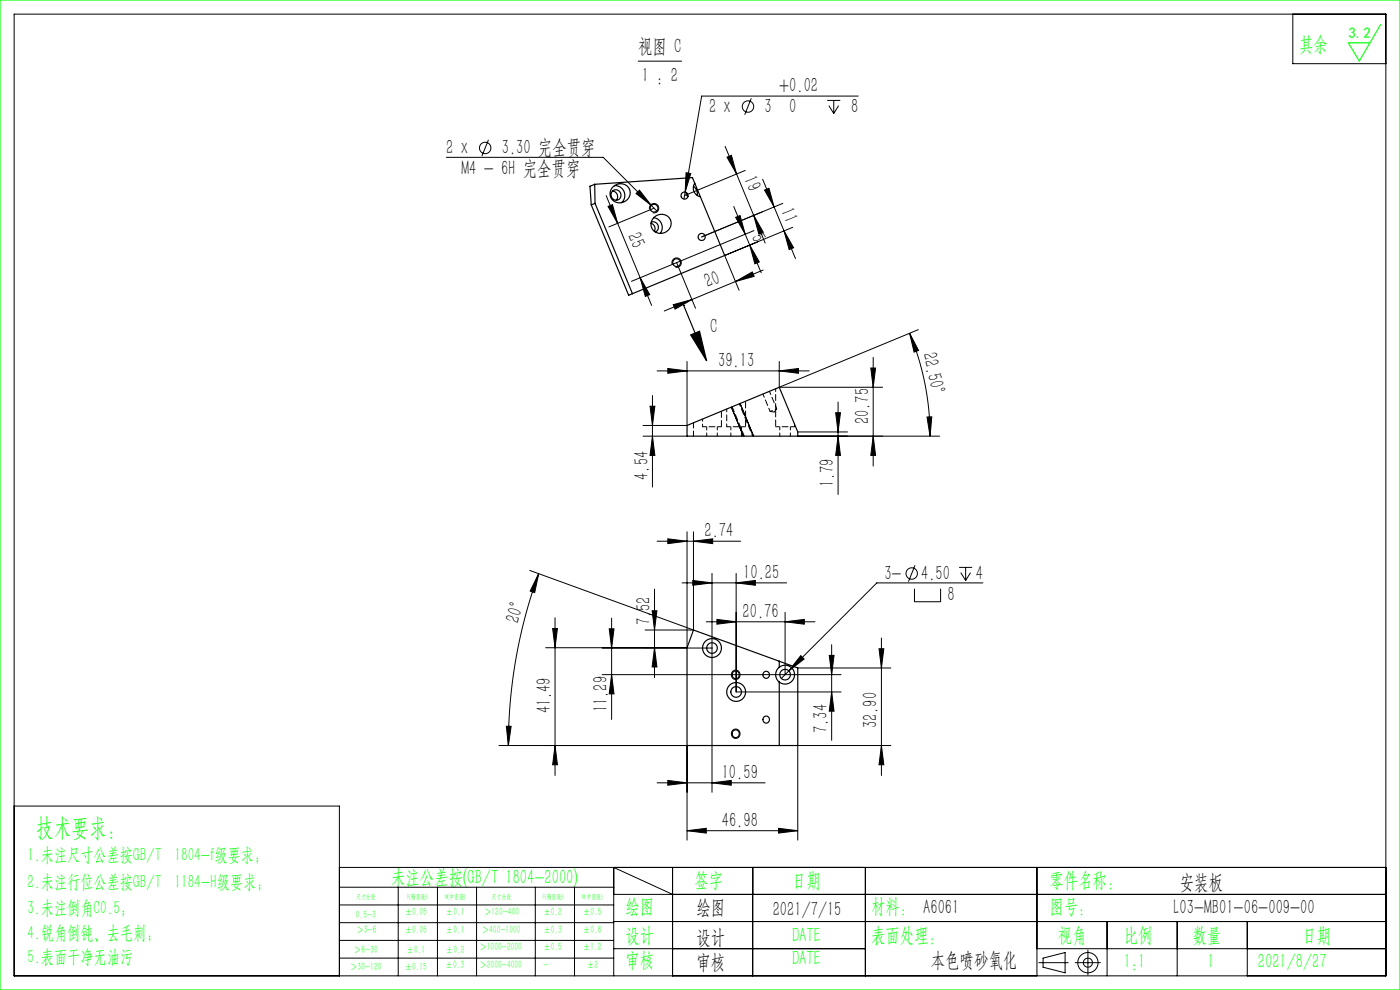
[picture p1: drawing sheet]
<svg xmlns="http://www.w3.org/2000/svg" width="297mm" height="210mm" viewBox="0 0 297 210" stroke-linecap="round" stroke-linejoin="round" font-family="sans-serif">
<g fill="none" stroke="#000" stroke-width=".21">
<path d="M3 3h291v204h-291zM135.4 13h9.2M274.3 3v10.5h19.7M94.7 33.4h33.3l11.3 11.3M103.6 29.7l-1.4 3.4M145.5 36.6l1 .2-1.1 3.9zM153.8 31l8.5 20.6M154.2 33.3l1-.4 1.1 4zM158.1 36.1l-12.9 5.4M159.4 20.9l-1.4 3.4M161.8 38l7 16.8M175.5 21.3h2.8"/>
<path d="M175.8 22.4l1.1 1.7M176.9 21.3v2.8M177.9 22.4l-1 1.7M182.1 20.4h-33.2l-3.8 21.8M128.6 41.5l7.2 17.4M129 43.8l.9-.4 1.1 4zM135.6 40.3l2.6 3.3-3.3-2.5zM135.8 58.9l2 3.6-.9 .4zM135.8 58.9l2.4 5.9M137.8 44.4a1 1 0 0 1 .9-1.2 1 1 0 0 1 1.1 1 1 1 0 0 1-1.3 .9M138.8 44.2l-9.6 3.9M142.6 56a1 1 0 0 1 .9-1.3 1 1 0 0 1 1 1.1 1 1 0 0 1-1.2 .9"/>
<path d="M143.5 55.7l4.1 9.7M153.7 54.2l3.1 7.4M155.7 43.8l3.4 8.2M156 59.7l3.6-2 .4 .9zM156.1 46.1l.9-.4 1.1 4zM159.1 52l2.4 5.9M159.1 52l2 3.6-1 .4zM159.9 45.7l2 3.6-.9 .4zM159.9 48.9l-25.9 10.8M160.9 51.2l-7.2 3M161.9 57.3l-21 8.7M162.2 40.3l.9-.4 1.1 4z"/>
<path d="M166.1 43.1l-17.2 7.2M166.3 49l2.1 3.6-1 .3zM168.2 48.2l-14.5 6M139.4 78.7h32.3M141.7 78.2l4 .5-4 .5zM142.8 64.6l4-1.1-3.6 2.1zM145.7 76.7v13.6h-9.3M165.3 78.7l4.1-.5v1zM165.3 76.7v5.4M184.7 78.1h1l-.5 4zM185.2 75.8v23.1M193 70.7l1.9 3.6-1 .4z"/>
<path d="M193 70.7a57 57 0 0 1 4.3 21.8M194.8 69.9l-29.5 12.2M136.4 92.5h9.3M137.9 86.2h1l-.5 4.1zM138.4 92.5l.5 4.1h-1zM138.4 83.9v19.4M155.2 86.4l2.5 6.1M157 85.6l2.9 6.9M165.3 82.1h21.9M169.2 92.5h30.1M169.2 91.6h10.6M177.3 87.5h1l-.5 4.1z"/>
<path d="M177.8 92.5l.5 4.1h-1zM177.8 85.3v19.6M185.2 92.5l.5 4.1h-1zM196.7 88.5l1-.1-.4 4.1zM139.4 114.8h17.7M141.7 114.3l4 .5-4 .5zM145.7 112.8v24.6h-30M147.1 114.8l4.1-.5v1zM147.1 112.8v20.8M194.1 119.9l-1.4 3.5M112.4 121l34.7 12.6M114.3 121.7l-.9 4-.9-.3z"/>
<path d="M114.3 121.7a106.6 106.6 0 0 0-6.5 36.4M117.2 133.3h1.1l-.6 4.1zM117.7 131v33.5M127.7 137.5h23.3M129.2 133.4h1.1l-.6 4.1zM129.7 131.1v21.5M136.9 133.6h10.2M138.3 129.6h1.1l-.5 4zM138.9 137.4l.5 4.1h-1.1zM138.9 125v18.7M144.7 123.6h22.2M147 123.1l4 .5-4 .5z"/>
<path d="M149.8 131.9h23.1M151 121.6v46.5M152.1 131.4l4.1 .5-4.1 .5zM156.2 123.6l4-.5v1zM156.2 121.6v25.2h22.2M166.6 131.9l4-.5v1zM166.6 129.9v13.2M169.9 139.1l.7 .7-3.3 2.5zM175.9 139h1l-.5 4.1zM176.4 136.8v20.2M186.5 137.6h1l-.5 4.1zM187 135.3v29.2"/>
<path d="M194 124.9v2.7h5.5v-2.7M203.5 120.4h2.7M203.8 121.5l1.1 1.6M204.9 120.4v2.7M205.9 121.5l-1 1.6M208.5 123.6h-22.5l-20.2 20.3M105.8 158.1h39.9v20.1M107.4 154.1h1l-.6 4zM117.7 158.1l.6 4.1h-1.1zM127.7 143.1h50.7M129.7 143.1l.6 4.1h-1.1zM169.2 141.7h19.8"/>
<path d="M176.4 146.8l.5 4.1h-1zM187 158.1l.5 4.1h-1zM189 158.1h-19.8v20.1M3 171h69v36M139.4 166.1h22.9M141.7 165.5l4 .6-4 .5zM145.7 176.2l4.1-.5v1zM145.7 176.2h23.5M151 166.1l4.1-.6v1.1zM165.2 175.7l4 .5-4 .5zM72 184h222M72 188.2h58.2"/>
<path d="M72 192h58.2M72 195.7h58.2M72 199.5h58.2M84.5 188.2v18.8M92.8 188.2v18.8M101.1 188.2v18.8M113.6 188.2v18.8M121.9 188.2v18.8M130.2 189.7h163.8M130.2 195.5h163.8M142.7 189.7l-12.5-5.7v23M142.7 184v23"/>
<path d="M159.7 184v23M183.6 184v23M220 184v23M234.9 195.5v11.5M249.7 195.5v11.5M264.6 195.5v11.5M72 203.2h58.2M130.2 201.2h53.4M220 201.2h74M220.4 204.2h6.2M221.3 203.2l4.7-1.1v4.3l-4.7-1.2zM228.1 204.2h5.3"/>
<path d="M230.8 201.5v5.3"/>
<circle cx="102.9" cy="31.4" r="1.21"/>
<circle cx="158.7" cy="22.6" r="1.21"/>
<circle cx="193.4" cy="121.7" r="1.21"/>
<circle cx="156.1" cy="143.2" r=".96"/>
<circle cx="156.1" cy="155.7" r=".96"/>
<circle cx="230.8" cy="204.2" r="2.15"/>
<circle cx="230.8" cy="204.2" r=".96"/>
</g>
<g fill="none" stroke="#000" stroke-width=".25">
<path d="M126.2 39.1v4M126.2 39.1l-1 .4 .2 4M130.1 39.6a2.08 2.08 0 0 1 3.5 .7 2.08 2.08 0 0 1-2.4 2.7 1.94 1.94 0 0 1-1.7-1.3 1.94 1.94 0 0 1 .6-2.1zM130.3 39.4a2.04 2.04 0 0 1 2.1 1.3 2.04 2.04 0 0 1-.6 2.3M147.1 39.5a2.14 2.14 0 0 1 .8 2M147.4 38.9a1.91 1.91 0 0 0 1.2 2.9M147.4 38.9l1.2 2.9M147.4 38.9l-.5-1.2-20.7 1.4M126.2 43.1l8 19.2M126.2 43.1l-.8 .4M129.9 40.5a1.16 1.16 0 0 1 1 .8 1.16 1.16 0 0 1-.2 1.2M138.1 47.4a1.18 1.18 0 0 1 .7 1.7"/>
<path d="M138.2 47.1a1.13 1.13 0 0 1 1.4 .7 1.13 1.13 0 0 1-.6 1.4M138.7 46.2a2.08 2.08 0 0 1 1.4 3.3M138.7 46.1a2.08 2.08 0 0 1 3.6 .7 2.08 2.08 0 0 1-2.4 2.7 1.94 1.94 0 0 1-1.7-1.3 1.94 1.94 0 0 1 .5-2.1zM145.6 40.8v.5l.3 .4M148.6 41.8l5.1 12.4-20.3 8.4-8-19.1M145 64.8l4.9 11.7M145 64.8h.1M146.5 71l1.9-.7 1.5 6.2zM145.7 90.3l19.6-8.2 3.9 9.5v.9h-23.5zM147.1 133.6l22.1 8.1v16.4h-23.5v-20.7zM165.3 141.5a2 2 0 0 0 0 3.2M165.3 141.5a2 2 0 0 1 2.7 .3 2 2 0 0 1 0 2.7 2 2 0 0 1-2.7 .2"/>
<path d="M165.3 140.3v1.2M165.3 144.7v13.4"/>
<circle cx="130.7" cy="41.3" r="1.08"/>
<circle cx="138.8" cy="44.2" r=".82"/>
<circle cx="143.5" cy="55.7" r=".82"/>
<circle cx="145.2" cy="41.5" r=".75"/>
<circle cx="148.9" cy="50.3" r=".75"/>
<circle cx="151" cy="137.5" r="2"/>
<circle cx="151" cy="137.5" r="1.13"/>
<circle cx="156.1" cy="143.1" r=".79"/>
<circle cx="156.1" cy="155.6" r=".79"/>
<circle cx="156.2" cy="146.8" r="2"/>
<circle cx="156.2" cy="146.8" r="1.13"/>
<circle cx="162.6" cy="143.1" r=".72"/>
<circle cx="162.6" cy="152.6" r=".72"/>
<circle cx="166.6" cy="143.1" r="1.13"/>
</g>
<path d="M0 0h297v210h-297zM292.9 5.2l-4.5 7.7-2.4-3.8h4.6" fill="none" stroke="#0f0" stroke-width=".25"/>
<g fill="#000">
<path d="M146.5 71l1.9-.7 1.5 6.2z"/>
<path d="M154.2 33.3l1-.4 1.1 4zM159.9 45.7l2 3.6-.9 .4z"/>
<path d="M156 59.7l3.6-2 .4 .9zM142.8 64.6l4-1.1-3.6 2.1z"/>
<path d="M156.1 46.1l.9-.4 1.1 4zM159.1 52l2 3.6-1 .4zM162.2 40.3l.9-.4 1.1 4zM166.3 49l2.1 3.6-1 .3zM129 43.8l.9-.4 1.1 4zM135.8 58.9l2 3.6-.9 .4z"/>
<path d="M141.7 78.2l4 .5-4 .5zM165.3 78.7l4.1-.5v1z"/>
<path d="M138.4 92.5l.5 4.1h-1zM137.9 86.2h1l-.5 4.1zM177.8 92.5l.5 4.1h-1zM177.3 87.5h1l-.5 4.1zM185.2 92.5l.5 4.1h-1zM184.7 78.1h1l-.5 4zM138.9 137.4l.5 4.1h-1.1zM138.3 129.6h1.1l-.5 4z"/>
<path d="M196.7 88.5l1-.1-.4 4.1zM193 70.7l1.9 3.6-1 .4z"/>
<path d="M114.3 121.7l-.9 4-.9-.3zM107.4 154.1h1l-.6 4z"/>
<path d="M186.5 137.6h1l-.5 4.1zM187 158.1l.5 4.1h-1zM117.2 133.3h1.1l-.6 4.1zM117.7 158.1l.6 4.1h-1.1zM175.9 139h1l-.5 4.1zM176.4 146.8l.5 4.1h-1zM129.2 133.4h1.1l-.6 4.1zM129.7 143.1l.6 4.1h-1.1z"/>
<path d="M145.7 176.2l4.1-.5v1zM165.2 175.7l4 .5-4 .5zM141.7 114.3l4 .5-4 .5zM147.1 114.8l4.1-.5v1zM141.7 165.5l4 .6-4 .5zM151 166.1l4.1-.6v1.1zM147 123.1l4 .5-4 .5zM156.2 123.6l4-.5v1zM152.1 131.4l4.1 .5-4.1 .5zM166.6 131.9l4-.5v1zM169.9 139.1l-2.6 3.2 3.3-2.5zM135.6 40.3l-.7 .8 3.3 2.5zM145.5 36.6l-.1 4.1 1.1-3.9z"/>
</g>
<path d="M149 88.9v1.6M163.4 87.3l1.4-.6" fill="none" stroke="#000" stroke-width=".21" stroke-dasharray="1.3 .6" stroke-dashoffset=".8"/>
<path d="M149 90.5h4M154.2 90.5h4M161.9 83.6l1.5 3.7M164.6 90.5h4M164.8 86.7l-1.6-3.7" fill="none" stroke="#000" stroke-width=".21" stroke-dasharray="1.3 .6" stroke-dashoffset=".5"/>
<path d="M149.9 90.5v2M152.2 92.5v-2M155 90.5v2M157.3 92.5v-2M164.6 86.8v-.6v.6M165.4 90.5v2M167.7 92.5v-2" fill="none" stroke="#000" stroke-width=".21" stroke-dasharray="1.3 .6" stroke-dashoffset=".6"/>
<path d="M164.6 86.8v.2v-.2M168.6 90.5v-.5" fill="none" stroke="#000" stroke-width=".21" stroke-dasharray="1.3 .6"/>
<path d="M147.1 92.5v-2.8" fill="none" stroke="#000" stroke-width=".21" stroke-dasharray="1.3 .6" stroke-dashoffset=".2"/>
<path d="M155.3 86.3l2.6 6.2" fill="none" stroke="#000" stroke-width=".21" stroke-dasharray="1.3 .6" stroke-dashoffset=".1"/>
<path d="M154.2 86.8v3.7M159.7 92.5l-2.9-6.8M164.6 82.5v3.7" fill="none" stroke="#000" stroke-width=".21" stroke-dasharray="1.3 .6" stroke-dashoffset=".7"/>
<path d="M163.4 87.3l.8 .1M164.2 87.4l.6-.7" fill="none" stroke="#000" stroke-width=".21" stroke-dasharray="1.3 .6" stroke-dashoffset=".4"/>
<path d="M158.2 90.5v-5.4M164.6 87v3.5" fill="none" stroke="#000" stroke-width=".21" stroke-dasharray="1.3 .6" stroke-dashoffset="-.2"/>
<path d="M153 90.5v-3.3" fill="none" stroke="#000" stroke-width=".21" stroke-dasharray="1.3 .6" stroke-dashoffset="-.1"/>
<text font-size="5.4" fill="#0f0" x="7.7" y="177.2">技术要求：</text>
<g font-size="4.4">
<text x="135.4" y="11.2">视图 C</text>
<text x="136.2" y="17.5">1 : 2</text>
<text x="150.4" y="23.9">2 x</text>
<text x="162.2" y="23.9">3</text>
<text x="165.3" y="19.5">+0.02</text>
<text x="167.4" y="23.9">0</text>
<text x="180.5" y="23.9">8</text>
<text x="94.7" y="32.7">2 x</text>
<text x="106.5" y="32.7">3.30 完全贯穿</text>
<text x="97.9" y="37">M4 - 6H 完全贯穿</text>
<text x="157.7" y="38.1" transform="rotate(68 157.7 38.1)">19</text>
<text x="165.5" y="44.8" transform="rotate(68 165.5 44.8)">11</text>
<text x="133.1" y="50.1" transform="rotate(68 133.1 50.1)">25</text>
<text x="159.3" y="50.3" transform="rotate(68 159.3 50.3)">5</text>
<text x="150.2" y="61.2" transform="rotate(-22 150.2 61.2)">20</text>
<text x="150.7" y="70.6">C</text>
<text x="152.3" y="77.8">39.13</text>
<text x="195.7" y="75" transform="rotate(78 195.7 75)">22.50°</text>
<text x="184.4" y="90" transform="rotate(-90 184.4 90)">20.75</text>
<text x="137.5" y="101.8" transform="rotate(-90 137.5 101.8)">4.54</text>
<text x="176.9" y="103.4" transform="rotate(-90 176.9 103.4)">1.79</text>
<text x="149.5" y="113.9">2.74</text>
<text x="157.7" y="122.8">10.25</text>
<text x="187.6" y="123">3-</text>
<text x="195.4" y="123">4.50</text>
<text x="207" y="123">4</text>
<text x="157.5" y="131">20.76</text>
<text x="201" y="127.5">8</text>
<text x="110.1" y="132.3" transform="rotate(-74 110.1 132.3)">20°</text>
<text x="138" y="132.6" transform="rotate(-90 138 132.6)">7.52</text>
<text x="116.9" y="151.3" transform="rotate(-90 116.9 151.3)">41.49</text>
<text x="128.9" y="151.1" transform="rotate(-90 128.9 151.1)">11.29</text>
<text x="175.6" y="155.5" transform="rotate(-90 175.6 155.5)">7.34</text>
<text x="186.1" y="154.5" transform="rotate(-90 186.1 154.5)">32.90</text>
<text x="153.1" y="165.2">10.59</text>
<text x="153.1" y="175.3">46.98</text>
<text x="250.3" y="188.6">安装板</text>
<text x="147.8" y="194">绘图</text>
<text x="163.9" y="194.3">2021/7/15</text>
<text x="249" y="194">L03-MB01-06-009-00</text>
<text x="147.8" y="200.2">设计</text>
<text x="147.8" y="205.5">审核</text>
<text x="197.5" y="205">本色喷砂氧化</text>
</g>
<g font-size="4.4" fill="#0f0">
<text x="275.6" y="10.8">其余</text>
<text x="83" y="187.5">未注公差按(GB/T 1804-2000)</text>
<text x="147.3" y="188">签字</text>
<text x="168" y="188">日期</text>
<text x="222.6" y="188">零件名称：</text>
<text x="132.7" y="193.6">绘图</text>
<text x="184.8" y="193.6">材料： A6061</text>
<text x="222.6" y="193.6">图号：</text>
<text x="132.7" y="199.8">设计</text>
<text x="168" y="199.8">DATE</text>
<text x="184.8" y="199.8">表面处理：</text>
<text x="224.4" y="199.8">视角</text>
<text x="238.4" y="199.8">比例</text>
<text x="253" y="199.8">数量</text>
<text x="276.3" y="199.8">日期</text>
<text x="132.7" y="205.1">审核</text>
<text x="168" y="204.6">DATE</text>
<text x="238.4" y="205.3">1:1</text>
<text x="256.2" y="205.3">1</text>
<text x="266.9" y="205.3">2021/8/27</text>
</g>
<g font-size="4" fill="#0f0">
<text x="5.9" y="182.6">1.未注尺寸公差按GB/T 1804-f级要求；</text>
<text x="5.9" y="188.4">2.未注行位公差按GB/T 1184-H级要求；</text>
<text x="5.9" y="193.9">3.未注倒角C0.5；</text>
<text x="5.9" y="199.2">4.锐角倒钝、去毛刺；</text>
<text x="5.9" y="204.2">5.表面干净无油污</text>
</g>
<text font-size="3.2" fill="#0f0" x="286.1" y="8">3.2</text>
<g font-size="2.3" fill="#0f0">
<text x="75.5" y="194.7">0.5-3</text>
<text x="75.6" y="198">＞3-6</text>
<text x="85.9" y="194.2">±0.05</text>
<text x="85.9" y="198">±0.05</text>
<text x="94.6" y="194.2">±0.1</text>
<text x="94.6" y="198">±0.1</text>
<text x="102.2" y="198">＞400-1000</text>
<text x="102.7" y="194.2">＞120-400</text>
<text x="115.3" y="194.2">±0.2</text>
<text x="115.3" y="198">±0.3</text>
<text x="123.7" y="194.2">±0.5</text>
<text x="123.7" y="198">±0.8</text>
<text x="75.1" y="202.2">＞6-30</text>
<text x="86.3" y="202.2">±0.1</text>
<text x="94.6" y="202.2">±0.2</text>
<text x="101.7" y="201.6">＞1000-2000</text>
<text x="115.3" y="201.6">±0.5</text>
<text x="123.7" y="201.6">±1.2</text>
<text x="74.3" y="205.8">＞30-120</text>
<text x="85.9" y="205.8">±0.15</text>
<text x="94.5" y="205.4">±0.3</text>
<text x="101.7" y="205.4">＞2000-4000</text>
<text x="115.3" y="205.4">-</text>
<text x="124.5" y="205.4">±2</text>
</g>
<g font-size="1.5" fill="#0f0">
<text x="75.5" y="190.6">尺寸分段</text>
<text x="86.4" y="190.6">F(精密级)</text>
<text x="94.4" y="190.6">M(中密级)</text>
<text x="104.3" y="190.6">尺寸分段</text>
<text x="115.2" y="190.6">F(精密级)</text>
<text x="123.5" y="190.6">M(中密级)</text>
</g>
</svg>
